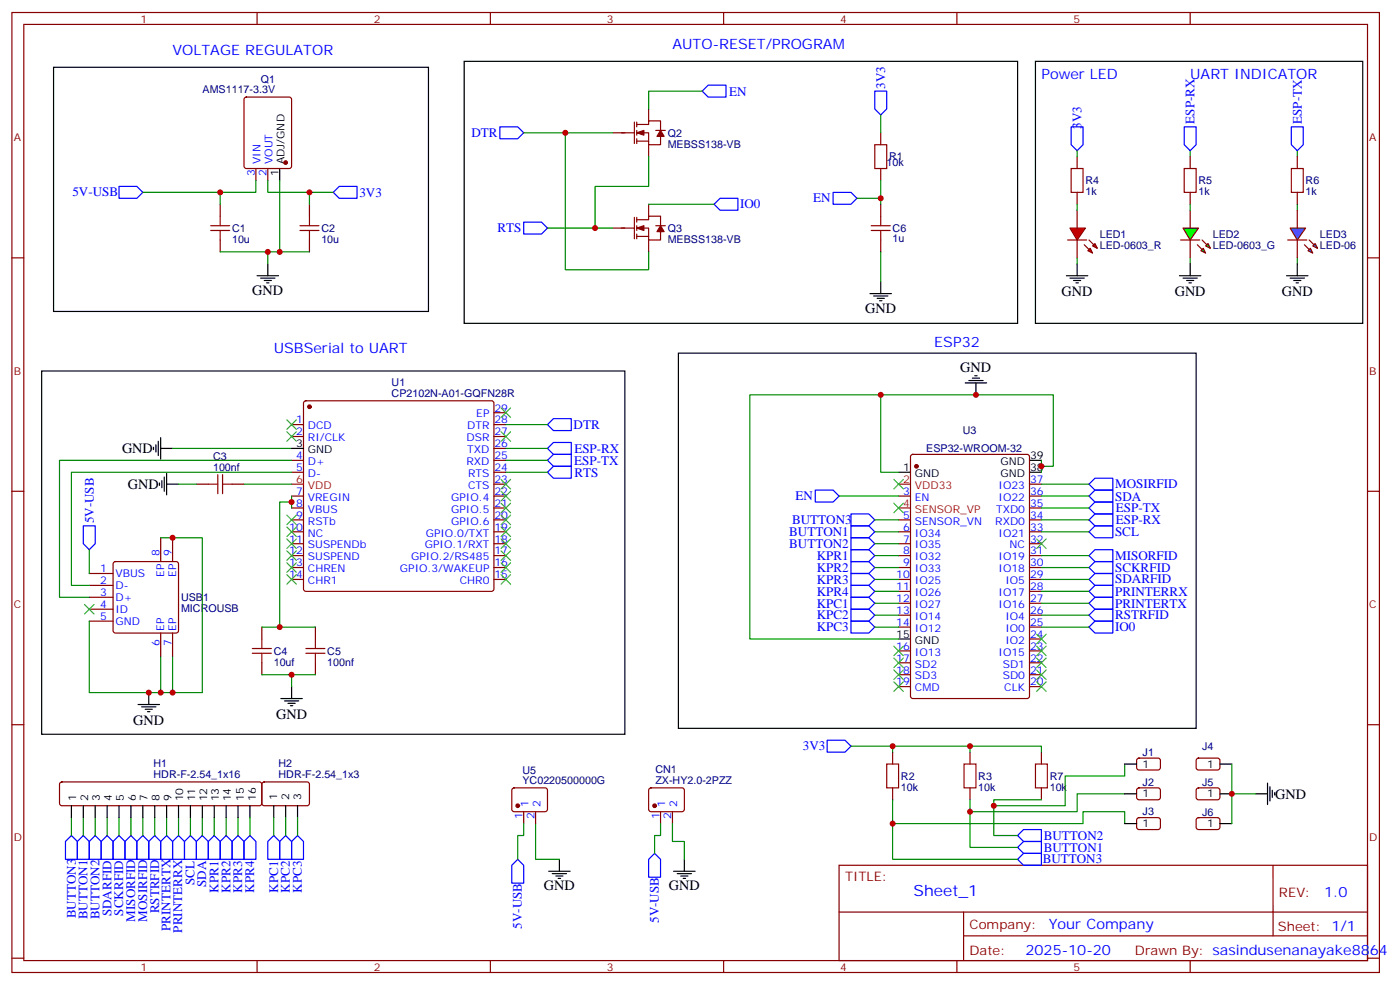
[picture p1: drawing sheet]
<svg xmlns="http://www.w3.org/2000/svg" width="415mm" height="292mm" viewBox="0 0 415 292" stroke-linecap="round" stroke-linejoin="round" font-family="sans-serif">
<g fill="none" stroke="#870000" stroke-width=".35">
<path d="M3.5 3.7h405.4v284.3h-405.4zM7.1 7.2h398.2v277.3h-398.2zM76.2 3.7v3.5M145.3 3.7v3.5M214.5 3.7v3.5M283.6 3.7v3.5M352.8 3.7v3.5M72.6 29l.4-.2h12.7l.7 .4v20l-.4 .7h-13l-.6-.4-.1-20zM75.8 49.9v3.5M79.4 49.9v3.5M319.3 46.4v3.5M319.3 57v3.5"/>
<path d="M3.5 76.4h3.6M65.3 60.5v3.5M65.3 71.1v3.5M91.7 60.5v3.5M91.7 71.1v3.5M405.3 76.4h3.6M90.2 118.9l.5-.2h55l.5 .2 .2 .5v55l-.2 .5-.5 .3h-55l-.5-.3-.2-.5v-55zM86.4 125.8h3.6M86.4 129.3h3.6M86.4 136.3h3.6M86.4 139.9h3.6M146.4 125.8h3.5"/>
<path d="M146.4 129.3h3.5M146.4 136.3h3.5M146.4 139.9h3.5M146.4 132.8h3.5M146.4 122.2h3.5M3.5 145.5h3.6M47.6 159.3v7M51.2 159.3v7M58.2 143.4h3.5M68.8 143.4h3.5M86.4 146.9h3.6M86.4 150.5h3.6"/>
<path d="M86.4 154h3.6M86.4 157.5h3.6M146.4 143.4h3.5M146.4 146.9h3.5M146.4 150.5h3.5M146.4 154h3.5M146.4 157.5h3.5M405.3 145.5h3.6M26.5 176.9h7M26.5 173.4h7M26.5 169.9h7M33.7 166.5l.5-.2h18l.5 .2 .2 .5v19.8l-.2 .5-.5 .2h-18l-.5-.2-.2-.5v-19.8z"/>
<path d="M86.4 161h3.6M86.4 164.6h3.6M86.4 168.1h3.6M86.4 171.6h3.6M146.4 161h3.5M146.4 164.6h3.5M146.4 168.1h3.5M146.4 171.6h3.5M26.5 184h7M26.5 180.4h7M47.6 187.5v7.1M51.2 187.5v7.1"/>
<path d="M77.6 185.7v3.6M77.6 196.3v3.5M93.5 185.7v3.6M93.5 196.3v3.5M3.5 214.7h3.6M405.3 214.7h3.6M248.7 256.3h156.6v28.2h-156.6zM377.3 256.3v20.9M248.7 270.1h156.5M285.6 277.2h119.6M285.6 270.1v14.2M3.5 283.8h3.6"/>
<path d="M76.2 284.5v3.5M145.3 284.5v3.5M214.5 284.5v3.5M283.6 284.5v3.5M352.8 284.5v3.5M405.3 283.8h3.6"/>
</g>
<g fill="none" stroke="#000" stroke-width=".35">
<path d="M15.9 19.9h111.1v72.4h-111.1zM137.6 18.2h164v77.6h-164zM82.9 49.9v3.5M79.4 78.1v3.6M76.2 81.7h6.3M77.3 82.4h4.2M78.3 83.1h2.1M79 83.8h.7M12.3 109.9h172.9v107.6h-172.9zM45.5 132.5v.7M46.2 131.8v2.1M46.9 130.7v4.2"/>
<path d="M47.6 132.8h3.6M47.6 129.6v6.4M86.4 132.8h3.6M47.3 143.1v.7M48 142.3v2.2M48.7 141.3v4.2M49.4 143.4h3.5M49.4 140.2v6.4M40.9 208.7h6.4M42 209.4h4.2M43 210.1h2.2M43.7 210.8h.7"/>
<path d="M44.1 205.1v3.6M83.3 206.9h6.3M84.3 207.6h4.2M85.4 208.3h2.1M86.1 209h.7M86.4 203.4v3.5"/>
</g>
<g fill="#870000" stroke="#870000" stroke-width=".35">
<circle cx="84.7" cy="48.2" r=".53"/>
<circle cx="91.7" cy="120.5" r=".53"/>
</g>
<path d="M35.3 55.2h5.3l1.7 1.8-1.7 1.7h-5.3zM98.8 57l1.7-1.8h5.3v3.5h-5.3zM162.3 136.3l1.7-1.7h5.3v3.5h-5.3zM162.3 132.8l1.7-1.7h5.3v3.5h-5.3zM162.3 125.8l1.7-1.8h5.3v3.5h-5.3zM162.3 139.9l1.7-1.8h5.3v3.5h-5.3zM24.7 155.8h3.5v5.2l-1.7 1.8-1.8-1.8z" fill="none" stroke="#00f" stroke-width=".35"/>
<g fill="none" stroke="#a10000" stroke-width=".35">
<path d="M317.5 49.9h3.5v7.1h-3.5zM62.4 68.3h5.7M62.4 66.9h5.7M65.3 64v2.9M65.3 68.3v2.8M88.9 68.3h5.6M88.9 66.9h5.6M91.7 64v2.9M91.7 68.3v2.8M61.7 143.4h2.9M64.6 140.6v5.6M66 143.4h2.8"/>
<path d="M66 140.6v5.6M74.8 193.5h5.6M74.8 192.1h5.6M77.6 189.3v2.8M77.6 193.5v2.8M90.7 193.5h5.6M90.7 192.1h5.6M93.5 189.3v2.8M93.5 193.5v2.8"/>
</g>
<g fill="none" stroke="#008700" stroke-width=".35">
<path d="M65.3 57v3.5M75.8 53.4v3.6h-33.5M79.4 53.4v3.6h12.3v3.5M82.9 53.4v21.2M91.7 57h7.1M65.3 74.6h14.1v3.5M51.2 132.8h35.2M149.9 136.3h12.4M149.9 132.8h12.4M149.9 125.8h12.4M149.9 139.9h12.4M47.6 159.3h12.4v45.8h-8.8"/>
<path d="M86.4 148.7h-3.5v37M86.4 146.9v3.6M26.5 162.8v7.1M26.5 184v21.1h21.1v-10.5M51.2 194.6v10.5h-3.6M77.6 199.8h15.9M77.6 185.7h15.9M86.4 199.8v3.6"/>
</g>
<path d="M86.4 143.4h3.6" fill="none" stroke="#f00" stroke-width=".35"/>
<g fill="#f00" stroke="#870000" stroke-width=".35">
<path d="M317.1 67.6h4.6l-2.4 3.5z"/>
<path d="M316.4 71.1h5.7z"/>
</g>
<g fill="#870000" stroke="#870000" stroke-width=".35">
<path d="M322.8 71.1l1.4 1.4z"/>
<path d="M321.4 72.5l1.4 1.4z"/>
</g>
<g fill="#f00" stroke="#870000" stroke-width=".35">
<path d="M323.8 72.8l.8-.7 .7 1.5z"/>
<path d="M322.4 74.3l.7-.7 .7 1.4z"/>
</g>
<path d="M352.8 46.4v3.5M352.8 57v3.5M384.5 46.4v3.5M384.5 57v3.5M319.3 62.3v5.3M319.3 71.1v5.3M352.8 62.3v5.3M352.8 71.1v5.3" fill="none" stroke="#870000" stroke-width=".35"/>
<g fill="none" stroke="#000" stroke-width=".35">
<path d="M319.3 78.1v3.6M352.8 78.1v3.6M384.5 78.1v3.6M316.1 81.7h6.3M317.1 82.4h4.3M318.2 83.1h2.1M318.9 83.8h.7M349.6 81.7h6.4M350.7 82.4h4.2M351.7 83.1h2.1M352.4 83.8h.7M381.4 81.7h6.3"/>
<path d="M382.4 82.4h4.2M383.5 83.1h2.1M384.2 83.8h.7"/>
</g>
<path d="M317.5 37.6h3.5v5.3l-1.7 1.7-1.8-1.7z" fill="none" stroke="#00f" stroke-width=".35"/>
<path d="M319.3 44.6v1.8M352.8 44.6v1.8M384.5 44.6v1.8M319.3 60.5v1.8M319.3 76.4v1.7M352.8 76.4v1.7M384.5 60.5v1.8M384.5 76.4v1.7" fill="none" stroke="#008700" stroke-width=".35"/>
<path d="M351 49.9h3.5v7.1h-3.5zM382.8 49.9h3.5v7.1h-3.5z" fill="none" stroke="#a10000" stroke-width=".35"/>
<g fill="#0f0" stroke="#870000" stroke-width=".35">
<path d="M356 74.3l.7-.7 .7 1.4z"/>
<path d="M357.4 72.8l.7-.7 .7 1.5z"/>
</g>
<g fill="#870000" stroke="#870000" stroke-width=".35">
<path d="M354.9 72.5l1.4 1.4z"/>
<path d="M356.3 71.1l1.4 1.4z"/>
</g>
<path d="M350 71.1h5.6z" fill="#f00" stroke="#870000" stroke-width=".35"/>
<path d="M350.7 67.6h4.5l-2.4 3.5z" fill="#0f0" stroke="#870000" stroke-width=".35"/>
<path d="M382.4 67.6h4.6l-2.5 3.5z" fill="#09f" stroke="#870000" stroke-width=".35"/>
<path d="M381.7 71.1h5.6z" fill="#f00" stroke="#870000" stroke-width=".35"/>
<g fill="#870000" stroke="#870000" stroke-width=".35">
<path d="M388.1 71.1l1.4 1.4z"/>
<path d="M386.6 72.5l1.5 1.4z"/>
</g>
<g fill="#09f" stroke="#870000" stroke-width=".35">
<path d="M389.1 72.8l.7-.7 .7 1.5z"/>
<path d="M387.7 74.3l.7-.7 .7 1.4z"/>
</g>
<g fill="none" stroke="#870000" stroke-width=".35">
<path d="M181.7 39.3h3.5M184.1 39.3h3.9M188 36.2v6.3M188.7 39.3h3.6v3.6h3.5v-2.5M188.7 36.9h3.6v-1.1h3.5v2.8M188.7 36.2v1.4M188.7 38.6v1.4M192.3 32.3v3.5M194.4 38.6h2.8M261.1 39.3v3.6M188.7 41.1v1.4M188.7 41.8h3.6"/>
<path d="M192.3 42.9v3.5M261.1 49.9v3.5M181.7 67.6h3.5M184.1 67.6h3.9M188 64.4v6.3M188.7 67.6h3.6v3.5h3.5v-2.5M188.7 65.1h3.6v-1.1h3.5v2.9M188.7 64.4v1.4M188.7 66.9v1.4M188.7 69.3v1.4M188.7 70h3.6M192.3 60.5v3.5"/>
<path d="M192.3 71.1v3.5M194.4 66.9h2.8M261.1 60.5v3.5M261.1 71.1v3.5M384.5 62.3v5.3M384.5 71.1v5.3M270.1 134.8l.5-.2h33.8l.7 .4 .1 71.2-.5 .6-34.1 .1-.7-.5v-71.1zM266.3 146.9h3.6M266.3 154h3.6M266.3 157.5h3.6M305.2 143.4h3.5M305.2 146.9h3.5"/>
<path d="M305.2 150.5h3.5M305.2 154h3.5M305.2 157.5h3.5M266.3 161h3.6M266.3 164.6h3.6M266.3 168.1h3.6M266.3 171.6h3.6M266.3 175.2h3.6M266.3 178.7h3.6M305.2 161h3.5M305.2 164.6h3.5M305.2 168.1h3.5"/>
<path d="M305.2 171.6h3.5M305.2 175.2h3.5M305.2 178.7h3.5M266.3 182.2h3.6M266.3 185.7h3.6M266.3 192.8h3.6M266.3 196.3h3.6M266.3 199.8h3.6M305.2 182.2h3.5M305.2 185.7h3.5M305.2 189.3h3.5M305.2 192.8h3.5"/>
<path d="M305.2 196.3h3.5M305.2 199.8h3.5M266.3 203.4h3.6M305.2 203.4h3.5M17.9 231.8l.4-.2h58.6l.5 .2 .2 .5v5.6l-.2 .5-.5 .3h-58.6l-.5-.3-.2-.5v-5.6zM77.8 231.8l.5-.2 13 .1 .4 .6v5.9l-.7 .5-13-.1-.4-.7v-5.6zM151.9 233.6l.5-.2h9.4l.5 .7-.1 5.9-.6 .4h-9.5l-.4-.7v-5.6zM192.5 233.6l.5-.2h9.4l.4 .7v5.9l-.7 .4h-9.4l-.4-.7v-5.6zM264.6 222.8v3.5M264.6 233.4v3.5M287.5 222.8v3.5M287.5 233.4v3.5"/>
<path d="M308.7 222.8v3.5M308.7 233.4v3.5M337.1 224.7l.5-.2 5.9 .1 .5 .6-.1 2.4-.6 .5-6-.1-.4-.6v-2.2zM337.1 233.6l.5-.2h5.9l.5 .7-.1 2.4-.6 .4-6-.1-.4-.6v-2.1zM354.8 224.7l.4-.2 6 .1 .4 .6-.1 2.4-.6 .5-5.9-.1-.5-.6v-2.2zM354.8 233.6l.4-.2h6l.4 .7-.1 2.4-.6 .4-5.9-.1-.5-.6v-2.1zM155.2 240.4v3.5M158.7 240.4v3.5M195.8 240.4v3.5M199.3 240.4v3.5M337.1 242.4l.5-.2h5.9l.5 .7-.1 2.4-.6 .4-6-.1-.4-.6v-2.1zM354.8 242.4l.4-.2h6l.4 .7-.1 2.4-.6 .4-5.9-.1-.5-.6v-2.1z"/>
</g>
<g fill="none" stroke="#00f" stroke-width=".35">
<path d="M148.2 37.6h5.3l1.7 1.7-1.7 1.8h-5.3zM208.1 27l1.8-1.8h5.3v3.6h-5.3zM259.3 27h3.5v5.3l-1.7 1.7-1.8-1.7zM351 37.6h3.5v5.3l-1.7 1.7-1.8-1.7zM382.8 37.6h3.5v5.3l-1.8 1.7-1.7-1.7zM246.9 57h5.3l1.8 1.7-1.8 1.8h-5.3zM155.2 65.8h5.3l1.8 1.8-1.8 1.7h-5.3zM211.7 60.5l1.7-1.8h5.3v3.6h-5.3zM241.7 145.2h5.2l1.8 1.7-1.8 1.8h-5.2zM252.2 155.8h5.3l1.8 1.7-1.8 1.8h-5.3zM252.2 159.3h5.3l1.8 1.7-1.8 1.8h-5.3zM252.2 152.2h5.3l1.8 1.8-1.8 1.8h-5.3z"/>
<path d="M322.8 154l1.8-1.8h5.2v3.6h-5.2zM322.8 150.5l1.8-1.8h5.2v3.5h-5.2zM322.8 143.4l1.8-1.8h5.2v3.6h-5.2zM322.8 146.9l1.8-1.7h5.2v3.5h-5.2zM322.8 157.5l1.8-1.7h5.2v3.5h-5.2zM252.2 162.8h5.3l1.8 1.8-1.8 1.7h-5.3zM252.2 166.3h5.3l1.8 1.8-1.8 1.8h-5.3zM252.2 169.9h5.3l1.8 1.7-1.8 1.8h-5.3zM252.2 173.4h5.3l1.8 1.8-1.8 1.7h-5.3zM252.2 176.9h5.3l1.8 1.8-1.8 1.7h-5.3zM322.8 171.6l1.8-1.7h5.2v3.5h-5.2zM322.8 168.1l1.8-1.8h5.2v3.6h-5.2z"/>
<path d="M322.8 164.6l1.8-1.8h5.2v3.5h-5.2zM322.8 178.7l1.8-1.8h5.2v3.5h-5.2zM322.8 175.2l1.8-1.8h5.2v3.5h-5.2zM252.2 180.4h5.3l1.8 1.8-1.8 1.8h-5.3zM252.2 184h5.3l1.8 1.7-1.8 1.8h-5.3zM322.8 185.7l1.8-1.7h5.2v3.5h-5.2zM322.8 182.2l1.8-1.8h5.2v3.6h-5.2zM245.2 219.3h5.3l1.7 1.7-1.7 1.8h-5.3zM21.2 247.5l1.7 1.7v5.3h-3.5v-5.3zM24.7 247.5l1.8 1.7v5.3h-3.6v-5.3zM28.2 247.5l1.8 1.7v5.3h-3.5v-5.3zM31.7 247.5l1.8 1.7v5.3h-3.5v-5.3z"/>
<path d="M35.3 247.5l1.7 1.7v5.3h-3.5v-5.3zM38.8 247.5l1.8 1.7v5.3h-3.6v-5.3zM42.3 247.5l1.8 1.7v5.3h-3.5v-5.3zM45.9 247.5l1.7 1.7v5.3h-3.5v-5.3zM49.4 247.5l1.8 1.7v5.3h-3.6v-5.3zM52.9 247.5l1.8 1.7v5.3h-3.5v-5.3zM56.4 247.5l1.8 1.7v5.3h-3.5v-5.3zM60 247.5l1.7 1.7v5.3h-3.5v-5.3zM63.5 247.5l1.8 1.7v5.3h-3.6v-5.3zM67 247.5l1.8 1.7v5.3h-3.5v-5.3zM70.6 247.5l1.7 1.7v5.3h-3.5v-5.3zM74.1 247.5l1.7 1.7v5.3h-3.5v-5.3z"/>
<path d="M81.1 247.5l1.8 1.7v5.3h-3.5v-5.3zM84.7 247.5l1.7 1.7v5.3h-3.5v-5.3zM86.4 249.2l1.8-1.7 1.8 1.7v5.3h-3.6zM153.5 254.5l1.7 1.8v5.3h-3.5v-5.3zM194 252.8l1.8 1.7v5.3h-3.5v-5.3zM301.6 251l1.8-1.8h5.3v3.6h-5.3zM301.6 247.5l1.8-1.8h5.3v3.5h-5.3zM303.4 252.8h5.3v3.5h-5.3l-1.8-1.8z"/>
</g>
<g fill="none" stroke="#000" stroke-width=".35">
<path d="M306.9 18.2h97v77.6h-97zM257.9 87h6.3M258.9 87.7h4.3M260 88.4h2.1M260.7 89.1h.7M261.1 83.4v3.6M201.1 104.6h153.4v111.1h-153.4zM286.1 113.4h6.4M287.2 112.7h4.2M288.2 112h2.1M288.9 111.3h.7M289.3 113.4v3.5"/>
<path d="M266.3 139.9h3.6M305.2 136.3h3.5M305.2 139.9h3.5M266.3 189.3h3.6M21.2 238.7v3.5M24.7 238.7v3.5M28.2 238.7v3.5M31.7 238.7v3.5M35.3 238.7v3.5M38.8 238.7v3.5M42.3 238.7v3.5M45.9 238.7v3.5"/>
<path d="M49.4 238.7v3.5M52.9 238.7v3.5M56.4 238.7v3.5M60 238.7v3.5M63.5 238.7v3.5M67 238.7v3.5M70.6 238.7v3.5M74.1 238.7v3.5M81.1 238.7v3.5M84.7 238.7v3.5M88.2 238.7v3.5M333.4 235.1h3.5"/>
<path d="M333.4 226.3h3.5M361.6 235.1h3.5M361.6 226.3h3.5M372.2 235.1h3.5M375.7 232v6.3M376.4 233v4.2M377.1 234.1v2.1M377.8 234.8v.7M162.6 258.1h6.4M163.7 258.8h4.2M164.7 259.5h2.2M165.8 254.5v3.6"/>
<path d="M199.7 258.1h6.3M200.7 258.8h4.3M201.8 259.5h2.1M202.8 254.5v3.6M333.4 243.9h3.5M361.6 243.9h3.5M165.5 260.2h.7M202.5 260.2h.7"/>
</g>
<path d="M266.3 150.5h3.6M266.3 143.4h3.6" fill="none" stroke="#f00" stroke-width=".35"/>
<g fill="#870000" stroke="#870000" stroke-width=".35">
<path d="M195.8 38.6l1 1.8h-2.1z"/>
<path d="M188.7 39.3l2.2-.7v1.4z"/>
<path d="M195.8 66.9l1 1.7h-2.1z"/>
<path d="M188.7 67.6l2.2-.7v1.4z"/>
<circle cx="271.6" cy="138.1" r=".53"/>
<circle cx="153.5" cy="238.7" r=".53"/>
<circle cx="194" cy="238.7" r=".53"/>
</g>
<g fill="none" stroke="#008700" stroke-width=".35">
<path d="M155.2 39.3h26.5M167.6 39.3v40.6h24.7v-5.3M208.1 27h-15.8v5.3M261.1 34v5.3M192.3 46.4v8.8h-15.9v12.4M254 58.7h7.1M261.1 53.4v7.1M79.4 74.6h12.3M162.3 67.6h19.4M192.3 60.5h19.4M261.1 74.6v8.8M352.8 60.5v1.8"/>
<path d="M261.1 116.9h-38.9v72.4h44.1M86.4 139.9h-65.2v33.5h5.3M86.4 136.3h-68.8v40.6h8.9M308.7 138.1h3.5v-21.2h-51.1v23h5.2M308.7 136.3v3.6M52.9 143.4h5.3M72.3 143.4h14.1M248.7 146.9h17.6M259.3 154h7M259.3 157.5h7M308.7 146.9h14.1M308.7 150.5h14.1"/>
<path d="M308.7 154h14.1M308.7 157.5h14.1M308.7 143.4h14.1M259.3 161h7M259.3 171.6h7M259.3 168.1h7M259.3 164.6h7M259.3 175.2h7M259.3 178.7h7M308.7 171.6h14.1M308.7 168.1h14.1M308.7 164.6h14.1"/>
<path d="M308.7 175.2h14.1M308.7 178.7h14.1M259.3 185.7h7M259.3 182.2h7M308.7 185.7h14.1M308.7 182.2h14.1M252.2 221h12.4v1.8M264.6 221h22.9v1.8M264.6 236.9v17.6h37M287.5 221h21.2v1.8M287.5 236.9v14.1h14.1M308.7 236.9h-14.1v10.6h7"/>
<path d="M333.4 226.3v3.5h-17.7v8.9h-21.1M333.4 235.1h-14.1v5.3h-31.8M365.1 226.3v17.6M365.1 235.1h7.1M21.2 242.2v5.3M24.7 242.2v5.3M28.2 242.2v5.3M31.7 242.2v5.3M35.3 242.2v5.3M38.8 242.2v5.3M42.3 242.2v5.3M45.9 242.2v5.3"/>
<path d="M49.4 242.2v5.3M52.9 242.2v5.3M56.4 242.2v5.3M60 242.2v5.3M63.5 242.2v5.3M67 242.2v5.3M70.6 242.2v5.3M74.1 242.2v5.3M81.1 242.2v5.3M84.7 242.2v5.3M88.2 242.2v5.3M155.2 243.9v3.6h-1.7v7"/>
<path d="M158.7 243.9v10.6h7.1M195.8 243.9v3.6h-1.8v5.3M199.3 243.9v5.3h3.5v5.3M264.6 243.9h56.4v-3.5h12.4v3.5"/>
</g>
<path d="M259.3 42.9h3.5v7h-3.5zM258.2 68.3h5.7M258.2 66.9h5.7M261.1 64v2.9M261.1 68.3v2.8M262.8 226.3h3.5v7.1h-3.5zM285.8 226.3h3.5v7.1h-3.5zM306.9 226.3h3.5v7.1h-3.5z" fill="none" stroke="#a10000" stroke-width=".35"/>
<g fill="none" stroke="#3c3" stroke-width=".35">
<path d="M85 127.9l2.8 2.8M85 124.4l2.8 2.8M87.8 127.9l-2.8 2.8M87.8 124.4l-2.8 2.8M148.5 127.9l2.8 2.8M148.5 120.8l2.8 2.8M151.3 127.9l-2.8 2.8M151.3 120.8l-2.8 2.8M85 152.6l2.8 2.8M85 156.1l2.8 2.8M85 159.6l2.8 2.9M87.8 152.6l-2.8 2.8"/>
<path d="M87.8 156.1l-2.8 2.8M87.8 159.6l-2.8 2.9M148.5 159.6l2.8 2.9M148.5 156.1l2.8 2.8M148.5 152.6l2.8 2.8M148.5 149l2.8 2.9M148.5 145.5l2.8 2.8M148.5 142l2.8 2.8M151.3 159.6l-2.8 2.9M151.3 156.1l-2.8 2.8M151.3 152.6l-2.8 2.8M151.3 149l-2.8 2.9"/>
<path d="M151.3 145.5l-2.8 2.8M151.3 142l-2.8 2.8M264.9 149l2.9 2.9M264.9 142l2.9 2.8M267.8 149l-2.9 2.9M267.8 142l-2.9 2.8M307.3 159.6l2.8 2.9M310.1 159.6l-2.8 2.9M25 179l2.9 2.9M27.9 179l-2.9 2.9M85 163.2l2.8 2.8M85 166.7l2.8 2.8"/>
<path d="M85 170.2l2.8 2.8M87.8 163.2l-2.8 2.8M87.8 166.7l-2.8 2.8M87.8 170.2l-2.8 2.8M148.5 170.2l2.8 2.8M148.5 166.7l2.8 2.8M148.5 163.2l2.8 2.8M151.3 170.2l-2.8 2.8M151.3 166.7l-2.8 2.8M151.3 163.2l-2.8 2.8M264.9 198.4l2.9 2.9M264.9 194.9l2.9 2.8"/>
<path d="M264.9 191.4l2.9 2.8M267.8 198.4l-2.9 2.9M267.8 194.9l-2.9 2.8M267.8 191.4l-2.9 2.8M307.3 187.9l2.8 2.8M307.3 191.4l2.8 2.8M307.3 194.9l2.8 2.8M307.3 198.4l2.8 2.9M310.1 187.9l-2.8 2.8M310.1 191.4l-2.8 2.8M310.1 194.9l-2.8 2.8M310.1 198.4l-2.8 2.9"/>
<path d="M264.9 202l2.9 2.8M267.8 202l-2.9 2.8M307.3 202l2.8 2.8M310.1 202l-2.8 2.8"/>
</g>
<g fill="#c00">
<circle cx="65.3" cy="57" r=".88"/>
<circle cx="91.7" cy="57" r=".88"/>
<circle cx="44.1" cy="205.1" r=".88"/>
<circle cx="47.6" cy="205.1" r=".88"/>
<circle cx="51.2" cy="205.1" r=".88"/>
<circle cx="51.2" cy="159.3" r=".88"/>
<circle cx="86.4" cy="199.8" r=".88"/>
<circle cx="86.4" cy="148.7" r=".88"/>
<circle cx="82.9" cy="185.7" r=".88"/>
<circle cx="308.7" cy="138.1" r=".88"/>
<circle cx="289.3" cy="116.9" r=".88"/>
<circle cx="261.1" cy="116.9" r=".88"/>
<circle cx="176.4" cy="67.6" r=".88"/>
<circle cx="167.6" cy="39.3" r=".88"/>
<circle cx="261.1" cy="58.7" r=".88"/>
<circle cx="79.4" cy="74.6" r=".88"/>
<circle cx="82.9" cy="74.6" r=".88"/>
<circle cx="264.6" cy="221" r=".88"/>
<circle cx="287.5" cy="221" r=".88"/>
<circle cx="294.6" cy="238.7" r=".88"/>
<circle cx="287.5" cy="240.4" r=".88"/>
<circle cx="264.6" cy="243.9" r=".88"/>
<circle cx="365.1" cy="235.1" r=".88"/>
</g>
<text font-size="4.6" fill="#00f" x="270.8" y="265.3">Sheet_1</text>
<g font-size="4.2" fill="#00f">
<text x="51.2" y="16.4">VOLTAGE REGULATOR</text>
<text x="199.3" y="14.6">AUTO-RESET/PROGRAM</text>
<text x="308.7" y="23.5">Power LED</text>
<text x="352.8" y="23.5">UART INDICATOR</text>
<text x="81.1" y="104.6">USBSerial to UART</text>
<text x="276.9" y="102.8">ESP32</text>
<text x="392.5" y="265.6">1.0</text>
<text x="310.9" y="275.1">Your Company</text>
<text x="304" y="282.9">2025-10-20</text>
</g>
<g font-size="4.2">
<text x="74.8" y="87.3">GND</text>
<text x="314.7" y="87.7">GND</text>
<text x="348.2" y="87.7">GND</text>
<text x="379.9" y="87.7">GND</text>
<text x="256.5" y="92.6">GND</text>
<text x="284.6" y="110.1">GND</text>
<text x="36.2" y="134.2">GND</text>
<text x="37.9" y="144.8">GND</text>
<text x="39.5" y="214.7">GND</text>
<text x="81.8" y="213">GND</text>
<text x="378" y="236.5">GND</text>
<text x="161.2" y="263.7">GND</text>
<text x="198.3" y="263.7">GND</text>
</g>
<g font-size="3.9" fill="#00f">
<text x="216.1" y="28.3">EN</text>
<text x="262.4" y="26.3" transform="rotate(-90 262.4 26.3)">3V3</text>
<text x="139.7" y="40.5">DTR</text>
<text x="320.6" y="38.1" transform="rotate(-90 320.6 38.1)">3V3</text>
<text x="354.1" y="36.7" transform="rotate(-90 354.1 36.7)">ESP-RX</text>
<text x="385.8" y="36.7" transform="rotate(-90 385.8 36.7)">ESP-TX</text>
<text x="21.5" y="58.2">5V-USB</text>
<text x="106.5" y="58.3">3V3</text>
<text x="241.1" y="59.9">EN</text>
<text x="219.4" y="61.7">IO0</text>
<text x="147.5" y="68.8">RTS</text>
<text x="170" y="127.1">DTR</text>
<text x="170.2" y="137.7">ESP-TX</text>
<text x="170.2" y="134.1">ESP-RX</text>
<text x="170.3" y="141.2">RTS</text>
<text x="235.8" y="148.1">EN</text>
<text x="330.5" y="148.3">SDA</text>
<text x="330.6" y="144.7">MOSIRFID</text>
<text x="27.8" y="155.1" transform="rotate(-90 27.8 155.1)">5V-USB</text>
<text x="234.8" y="155.3">BUTTON3</text>
<text x="330.8" y="151.8">ESP-TX</text>
<text x="330.8" y="155.3">ESP-RX</text>
<text x="233.9" y="158.8">BUTTON1</text>
<text x="330.5" y="158.9">SCL</text>
<text x="233.9" y="162.3">BUTTON2</text>
<text x="242.1" y="165.8">KPR1</text>
<text x="330.6" y="165.8">MISORFID</text>
<text x="242.1" y="169.4">KPR2</text>
<text x="242.1" y="172.9">KPR3</text>
<text x="330.6" y="172.8">SDARFID</text>
<text x="330.6" y="169.4">SCKRFID</text>
<text x="242.1" y="176.4">KPR4</text>
<text x="242.1" y="180">KPC1</text>
<text x="330.5" y="176.5">PRINTERRX</text>
<text x="242.1" y="183.5">KPC2</text>
<text x="330.5" y="180">PRINTERTX</text>
<text x="330.6" y="183.5">RSTRFID</text>
<text x="242.1" y="187">KPC3</text>
<text x="330.5" y="186.9">IO0</text>
<text x="238" y="222.2">3V3</text>
<text x="309.4" y="248.7">BUTTON2</text>
<text x="309.1" y="255.7">BUTTON3</text>
<text x="309.4" y="252.2">BUTTON1</text>
<text x="57.6" y="262.1" transform="rotate(-90 57.6 262.1)">SCL</text>
<text x="61.1" y="262.8" transform="rotate(-90 61.1 262.8)">SDA</text>
<text x="64.8" y="264.4" transform="rotate(-90 64.8 264.4)">KPR1</text>
<text x="68.3" y="264.4" transform="rotate(-90 68.3 264.4)">KPR2</text>
<text x="71.8" y="264.4" transform="rotate(-90 71.8 264.4)">KPR3</text>
<text x="75.4" y="264.4" transform="rotate(-90 75.4 264.4)">KPR4</text>
<text x="82.4" y="264.4" transform="rotate(-90 82.4 264.4)">KPC1</text>
<text x="85.9" y="264.4" transform="rotate(-90 85.9 264.4)">KPC2</text>
<text x="89.5" y="264.4" transform="rotate(-90 89.5 264.4)">KPC3</text>
<text x="22.5" y="272" transform="rotate(-90 22.5 272)">BUTTON3</text>
<text x="26" y="272.3" transform="rotate(-90 26 272.3)">BUTTON1</text>
<text x="29.5" y="272.3" transform="rotate(-90 29.5 272.3)">BUTTON2</text>
<text x="33.1" y="271.4" transform="rotate(-90 33.1 271.4)">SDARFID</text>
<text x="36.5" y="271.2" transform="rotate(-90 36.5 271.2)">SCKRFID</text>
<text x="40.1" y="273" transform="rotate(-90 40.1 273)">MISORFID</text>
<text x="43.6" y="273" transform="rotate(-90 43.6 273)">MOSIRFID</text>
<text x="47.1" y="270.5" transform="rotate(-90 47.1 270.5)">RSTRFID</text>
<text x="50.5" y="275.8" transform="rotate(-90 50.5 275.8)">PRINTERTX</text>
<text x="154.7" y="275.1" transform="rotate(-90 154.7 275.1)">5V-USB</text>
<text x="195.2" y="273.3" transform="rotate(-90 195.2 273.3)">5V-USB</text>
<text x="54" y="276.2" transform="rotate(-90 54 276.2)">PRINTERRX</text>
</g>
<g font-size="3.9" fill="#800">
<text x="250.5" y="260.9">TITLE:</text>
<text x="379.1" y="265.6">REV:</text>
<text x="287.4" y="275.1">Company:</text>
<text x="378.7" y="275.7">Sheet: 1/1</text>
<text x="287.4" y="282.8">Date:</text>
<text x="336.4" y="282.8">Drawn By: sasindusenanayake8864</text>
</g>
<g font-size="3.2" fill="#800">
<text x="41.6" y="6.7">1</text>
<text x="110.8" y="6.7">2</text>
<text x="179.9" y="6.7">3</text>
<text x="249.1" y="6.7">4</text>
<text x="318.2" y="6.7">5</text>
<text x="4.1" y="41.8">A</text>
<text x="405.9" y="41.8">A</text>
<text x="4.1" y="110.9">B</text>
<text x="405.9" y="110.9">B</text>
<text x="4.1" y="180.1">C</text>
<text x="405.9" y="180.1">C</text>
<text x="4.1" y="249.2">D</text>
<text x="405.9" y="249.2">D</text>
<text x="41.6" y="287.5">1</text>
<text x="110.8" y="287.5">2</text>
<text x="179.9" y="287.5">3</text>
<text x="249.1" y="287.5">4</text>
<text x="318.2" y="287.5">5</text>
</g>
<g font-size="3.2" fill="#000080">
<text x="60" y="27.7">AMS1117-3.3V</text>
<text x="77.3" y="24.5">Q1</text>
<text x="197.9" y="40.5">Q2</text>
<text x="197.9" y="43.7">MEBSS138-VB</text>
<text x="263.5" y="47.4">R1</text>
<text x="262.8" y="49.2">10k</text>
<text x="321.7" y="57.8">1k</text>
<text x="321.7" y="54.6">R4</text>
<text x="355.2" y="57.8">1k</text>
<text x="355.2" y="54.6">R5</text>
<text x="387" y="57.8">1k</text>
<text x="387" y="54.6">R6</text>
<text x="68.8" y="71.9">10u</text>
<text x="68.8" y="68.7">C1</text>
<text x="95.2" y="71.9">10u</text>
<text x="95.2" y="68.7">C2</text>
<text x="197.9" y="71.9">MEBSS138-VB</text>
<text x="197.9" y="68.7">Q3</text>
<text x="264.6" y="71.8">1u</text>
<text x="264.6" y="68.6">C6</text>
<text x="326" y="70.5">LED1</text>
<text x="359.5" y="70.5">LED2</text>
<text x="391.2" y="70.5">LED3</text>
<text x="326" y="73.7">LED-0603_R</text>
<text x="359.5" y="73.7">LED-0603_G</text>
<text x="391.2" y="73.7">LED-06</text>
<text x="116.1" y="117.5">CP2102N-A01-GQFN28R</text>
<text x="116.1" y="114.3">U1</text>
<text x="285.4" y="128.6">U3</text>
<text x="63.2" y="136.3">C3</text>
<text x="274.6" y="133.9">ESP32-WROOM-32</text>
<text x="63.2" y="139.5">100nf</text>
<text x="53.7" y="178.1">USB1</text>
<text x="53.7" y="181.3">MICROUSB</text>
<text x="81.1" y="197.2">10uf</text>
<text x="81.1" y="193.9">C4</text>
<text x="97" y="197.2">100nf</text>
<text x="97" y="193.9">C5</text>
<text x="45.5" y="227.3">H1</text>
<text x="82.6" y="227.3">H2</text>
<text x="338.7" y="223.9">J1</text>
<text x="356.3" y="222.2">J4</text>
<text x="45.5" y="230.5">HDR-F-2.54_1x16</text>
<text x="82.6" y="230.5">HDR-F-2.54_1x3</text>
<text x="154.9" y="232.3">YC0220500000G</text>
<text x="154.9" y="229.1">U5</text>
<text x="194.3" y="232.3">ZX-HY2.0-2PZZ</text>
<text x="194.3" y="229.1">CN1</text>
<text x="267.1" y="231">R2</text>
<text x="290" y="231">R3</text>
<text x="311.1" y="231">R7</text>
<text x="338.7" y="232.7">J2</text>
<text x="356.3" y="232.8">J5</text>
<text x="267.1" y="234.2">10k</text>
<text x="290" y="234.2">10k</text>
<text x="311.1" y="234.2">10k</text>
<text x="338.7" y="241.5">J3</text>
<text x="356.3" y="241.6">J6</text>
</g>
<g font-size="3.2" fill="#00f">
<text x="75.5" y="52.1" transform="rotate(-90 75.5 52.1)">3</text>
<text x="77.3" y="48.6" transform="rotate(-90 77.3 48.6)">VIN</text>
<text x="79" y="52.1" transform="rotate(-90 79 52.1)">2</text>
<text x="80.8" y="48.6" transform="rotate(-90 80.8 48.6)">VOUT</text>
<text x="87.8" y="125.4">1</text>
<text x="141.2" y="123.6">EP</text>
<text x="146.6" y="125.4">28</text>
<text x="146.6" y="121.9">29</text>
<text x="87.8" y="128.9">2</text>
<text x="91.3" y="127.2">DCD</text>
<text x="91.3" y="130.7">RI/CLK</text>
<text x="138.3" y="130.7">DSR</text>
<text x="138.5" y="127.2">DTR</text>
<text x="146.6" y="128.9">27</text>
<text x="87.8" y="136">4</text>
<text x="91.3" y="137.8">D+</text>
<text x="138.3" y="137.8">RXD</text>
<text x="138.5" y="134.2">TXD</text>
<text x="146.6" y="136">25</text>
<text x="146.6" y="132.5">26</text>
<text x="87.8" y="139.5">5</text>
<text x="91.3" y="141.3">D-</text>
<text x="138.8" y="141.3">RTS</text>
<text x="146.6" y="143.1">23</text>
<text x="146.6" y="139.5">24</text>
<text x="305.3" y="143.1">37</text>
<text x="87.8" y="146.6">7</text>
<text x="91.3" y="148.3">VREGIN</text>
<text x="133.7" y="148.3">GPIO.4</text>
<text x="138.8" y="144.8">CTS</text>
<text x="146.6" y="146.6">22</text>
<text x="267.7" y="146.6">3</text>
<text x="271.2" y="148.3">EN</text>
<text x="296" y="144.8">IO23</text>
<text x="296" y="148.3">IO22</text>
<text x="305.3" y="146.6">36</text>
<text x="87.8" y="150.1">8</text>
<text x="87.8" y="153.6">9</text>
<text x="91.3" y="151.9">VBUS</text>
<text x="91.3" y="155.4">RSTb</text>
<text x="133.7" y="155.4">GPIO.6</text>
<text x="133.7" y="151.9">GPIO.5</text>
<text x="146.6" y="153.6">20</text>
<text x="146.6" y="150.1">21</text>
<text x="267.7" y="153.6">5</text>
<text x="271.2" y="155.4">SENSOR_VN</text>
<text x="295" y="155.4">RXD0</text>
<text x="295.3" y="151.9">TXD0</text>
<text x="305.3" y="150.1">35</text>
<text x="305.3" y="153.6">34</text>
<text x="85.7" y="157.2">10</text>
<text x="85.7" y="160.7">11</text>
<text x="91.3" y="158.9">NC</text>
<text x="126.2" y="158.9">GPIO.0/TXT</text>
<text x="146.6" y="160.7">18</text>
<text x="146.6" y="157.2">19</text>
<text x="267.7" y="160.7">7</text>
<text x="267.7" y="157.2">6</text>
<text x="271.2" y="158.9">IO34</text>
<text x="296" y="158.9">IO21</text>
<text x="305.3" y="157.2">33</text>
<text x="305.3" y="160.7">32</text>
<text x="47.3" y="164.6" transform="rotate(-90 47.3 164.6)">8</text>
<text x="50.8" y="164.6" transform="rotate(-90 50.8 164.6)">9</text>
<text x="85.7" y="164.2">12</text>
<text x="85.7" y="167.7">13</text>
<text x="91.3" y="162.5">SUSPENDb</text>
<text x="91.3" y="166">SUSPEND</text>
<text x="121.9" y="166">GPIO.2/RS485</text>
<text x="125.9" y="162.5">GPIO.1/RXT</text>
<text x="146.6" y="167.7">16</text>
<text x="146.6" y="164.2">17</text>
<text x="267.7" y="167.7">9</text>
<text x="267.7" y="164.2">8</text>
<text x="271.2" y="166">IO32</text>
<text x="271.2" y="162.5">IO35</text>
<text x="296" y="166">IO19</text>
<text x="299.3" y="162.5">NC</text>
<text x="305.3" y="164.2">31</text>
<text x="305.3" y="167.7">30</text>
<text x="29.7" y="173">2</text>
<text x="29.7" y="169.5">1</text>
<text x="34.2" y="170.9">VBUS</text>
<text x="48.7" y="171" transform="rotate(-90 48.7 171)">EP</text>
<text x="52.2" y="171" transform="rotate(-90 52.2 171)">EP</text>
<text x="85.7" y="171.3">14</text>
<text x="91.3" y="169.5">CHREN</text>
<text x="91.3" y="173">CHR1</text>
<text x="118.5" y="169.5">GPIO.3/WAKEUP</text>
<text x="136.3" y="173">CHR0</text>
<text x="146.6" y="171.3">15</text>
<text x="265.7" y="171.3">10</text>
<text x="271.2" y="173">IO25</text>
<text x="271.2" y="169.5">IO33</text>
<text x="296" y="169.5">IO18</text>
<text x="298" y="173">IO5</text>
<text x="305.3" y="171.3">29</text>
<text x="29.7" y="176.6">3</text>
<text x="34.2" y="178">D+</text>
<text x="34.2" y="174.4">D-</text>
<text x="265.7" y="178.3">12</text>
<text x="265.7" y="174.8">11</text>
<text x="271.2" y="176.6">IO26</text>
<text x="296" y="176.6">IO17</text>
<text x="305.3" y="174.8">28</text>
<text x="305.3" y="178.3">27</text>
<text x="29.7" y="183.6">5</text>
<text x="29.7" y="180.1">4</text>
<text x="34.2" y="185">GND</text>
<text x="34.2" y="181.5">ID</text>
<text x="265.7" y="185.4">14</text>
<text x="265.7" y="181.9">13</text>
<text x="271.2" y="183.6">IO14</text>
<text x="271.2" y="180.1">IO27</text>
<text x="296" y="180.1">IO16</text>
<text x="298" y="183.6">IO4</text>
<text x="305.3" y="181.9">26</text>
<text x="305.3" y="185.4">25</text>
<text x="47.3" y="191.3" transform="rotate(-90 47.3 191.3)">6</text>
<text x="48.7" y="186.8" transform="rotate(-90 48.7 186.8)">EP</text>
<text x="50.8" y="191.3" transform="rotate(-90 50.8 191.3)">7</text>
<text x="52.2" y="186.8" transform="rotate(-90 52.2 186.8)">EP</text>
<text x="271.2" y="187.1">IO12</text>
<text x="298" y="187.1">IO0</text>
<text x="298" y="190.7">IO2</text>
<text x="305.3" y="188.9">24</text>
<text x="265.7" y="196">17</text>
<text x="265.7" y="192.4">16</text>
<text x="271.2" y="197.7">SD2</text>
<text x="271.2" y="194.2">IO13</text>
<text x="296" y="194.2">IO15</text>
<text x="297.2" y="197.7">SD1</text>
<text x="305.3" y="192.4">23</text>
<text x="305.3" y="196">22</text>
<text x="265.7" y="203">19</text>
<text x="265.7" y="199.5">18</text>
<text x="271.2" y="201.3">SD3</text>
<text x="297.2" y="201.3">SD0</text>
<text x="305.3" y="199.5">21</text>
<text x="305.3" y="203">20</text>
<text x="271.2" y="204.8">CMD</text>
<text x="297.7" y="204.8">CLK</text>
<text x="156.6" y="239.1" transform="rotate(-90 156.6 239.1)">1</text>
<text x="160.2" y="239.1" transform="rotate(-90 160.2 239.1)">2</text>
<text x="197.2" y="239.1" transform="rotate(-90 197.2 239.1)">1</text>
<text x="200.7" y="239.1" transform="rotate(-90 200.7 239.1)">2</text>
<text x="154.9" y="242.6" transform="rotate(-90 154.9 242.6)">1</text>
<text x="158.4" y="242.6" transform="rotate(-90 158.4 242.6)">2</text>
<text x="195.4" y="242.6" transform="rotate(-90 195.4 242.6)">1</text>
<text x="199" y="242.6" transform="rotate(-90 199 242.6)">2</text>
</g>
<g font-size="3.2">
<text x="82.5" y="52.1" transform="rotate(-90 82.5 52.1)">1</text>
<text x="84.3" y="48.6" transform="rotate(-90 84.3 48.6)">ADJ/GND</text>
<text x="87.8" y="132.5">3</text>
<text x="91.3" y="134.2">GND</text>
<text x="296.6" y="137.8">GND</text>
<text x="305.3" y="136">39</text>
<text x="267.7" y="139.5">1</text>
<text x="271.2" y="141.3">GND</text>
<text x="296.6" y="141.3">GND</text>
<text x="305.3" y="139.5">38</text>
<text x="265.7" y="188.9">15</text>
<text x="271.2" y="190.7">GND</text>
<text x="338.7" y="227.4">1</text>
<text x="357.8" y="227.4">1</text>
<text x="22.6" y="237.3" transform="rotate(-90 22.6 237.3)">1</text>
<text x="26.1" y="237.3" transform="rotate(-90 26.1 237.3)">2</text>
<text x="29.6" y="237.3" transform="rotate(-90 29.6 237.3)">3</text>
<text x="33.2" y="237.3" transform="rotate(-90 33.2 237.3)">4</text>
<text x="36.7" y="237.3" transform="rotate(-90 36.7 237.3)">5</text>
<text x="40.2" y="237.3" transform="rotate(-90 40.2 237.3)">6</text>
<text x="43.7" y="237.3" transform="rotate(-90 43.7 237.3)">7</text>
<text x="47.3" y="237.3" transform="rotate(-90 47.3 237.3)">8</text>
<text x="50.8" y="237.3" transform="rotate(-90 50.8 237.3)">9</text>
<text x="54.3" y="237.3" transform="rotate(-90 54.3 237.3)">10</text>
<text x="57.9" y="237.3" transform="rotate(-90 57.9 237.3)">11</text>
<text x="61.4" y="237.3" transform="rotate(-90 61.4 237.3)">12</text>
<text x="64.9" y="237.3" transform="rotate(-90 64.9 237.3)">13</text>
<text x="68.4" y="237.3" transform="rotate(-90 68.4 237.3)">14</text>
<text x="72.3" y="237.2" transform="rotate(-90 72.3 237.2)">15</text>
<text x="75.8" y="237.2" transform="rotate(-90 75.8 237.2)">16</text>
<text x="82.2" y="236.9" transform="rotate(-90 82.2 236.9)">1</text>
<text x="85.7" y="236.9" transform="rotate(-90 85.7 236.9)">2</text>
<text x="89.3" y="236.9" transform="rotate(-90 89.3 236.9)">3</text>
<text x="338.7" y="236.2">1</text>
<text x="357.8" y="236.2">1</text>
<text x="338.7" y="245">1</text>
<text x="357.8" y="245">1</text>
</g>
<g font-size="3.2" fill="#f00">
<text x="87.8" y="143.1">6</text>
<text x="267.7" y="143.1">2</text>
<text x="91.3" y="144.8">VDD</text>
<text x="271.2" y="144.8">VDD33</text>
<text x="267.7" y="150.1">4</text>
<text x="271.2" y="151.9">SENSOR_VP</text>
</g>
</svg>
